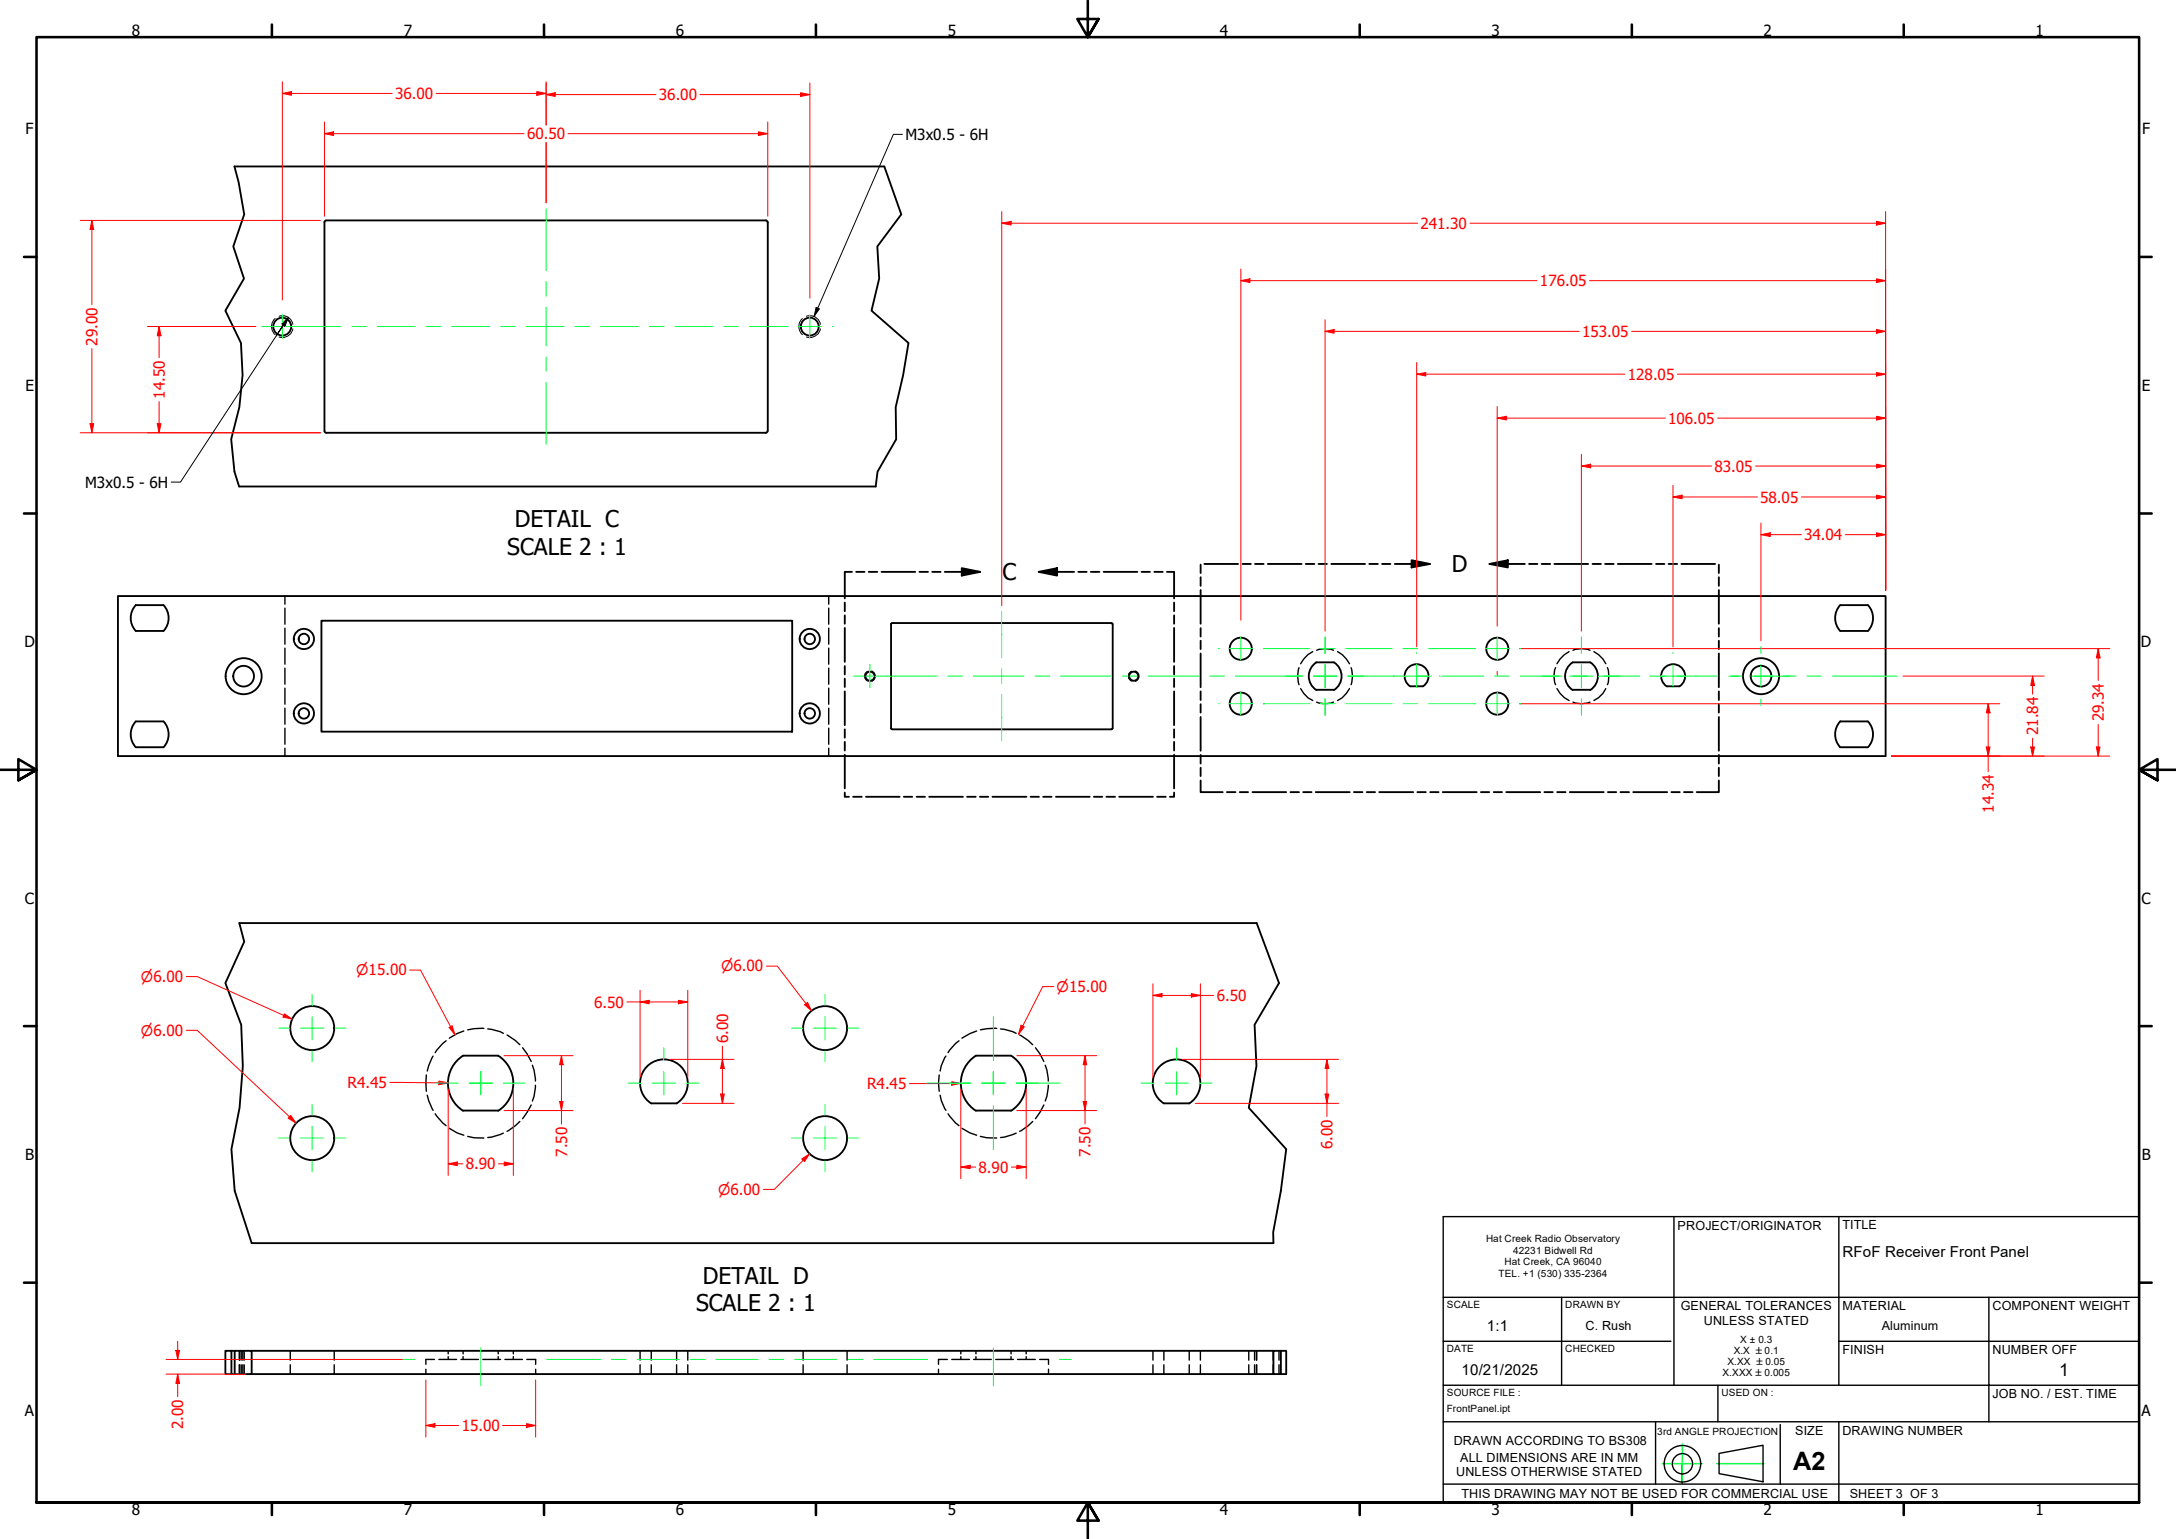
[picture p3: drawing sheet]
<svg xmlns="http://www.w3.org/2000/svg" width="594mm" height="420mm" viewBox="0 0 594 420" stroke-linecap="round" stroke-linejoin="round" font-family="sans-serif">
<!-- layer: Hidden (ANSI) -->
<g fill="none" stroke="#000" stroke-width=".38">
<path d="M77.8 162.7v2.3M77.8 166v4.4M77.8 171.5v4.4M77.8 177v4.3M226.3 162.7v2.3M226.3 166v4.4M226.3 171.5v4.4M226.3 177v4.3M358.4 177.9l-1.3 .8-1.2 1.2-.8 1.3M359.5 177.5a6.1 6.1 0 0 1 4.5 0M365.2 177.9l1.3 .8 1.1 1.2 .8 1.3M428.4 177.9l-1.3 .8-1.2 1.2-.8 1.3"/>
<path d="M429.5 177.5a6.3 6.3 0 0 1 4.6 0M435.2 177.9l1.2 .8 1.2 1.2 .8 1.3M77.8 182.4v4.4M77.8 187.9v4.4M77.8 193.3v4.4M77.8 198.8v4.4M226.3 182.4v4.4M226.3 187.9v4.4M226.3 193.3v4.4M226.3 198.8v4.4M354.6 182.3a7.2 7.2 0 0 0 0 4.6M355.1 188l.8 1.3 1.2 1.2 1.3 .7"/>
<path d="M359.5 191.7a6.1 6.1 0 0 0 4.5 0M368.4 188l-.8 1.3-1.1 1.2-1.3 .7M368.9 182.3a7.2 7.2 0 0 1 0 4.6M424.7 182.3a6.3 6.3 0 0 0 0 4.6M425.1 188l.8 1.3 1.2 1.2 1.3 .7M429.5 191.7a6.3 6.3 0 0 0 4.6 0M438.4 188l-.8 1.3-1.2 1.2-1.2 .7M438.8 182.3a7.2 7.2 0 0 1 0 4.6M77.8 204.3v2.1M226.3 204.3v2.1M116.4 293.5v4.4M116.6 299l.4 1.5 1.2 2.6"/>
<path d="M118.2 288.3l-1.2 2.6-.4 1.5M121.8 284.1l-1 .8-2 2.5M126.6 281.5l-1.8 .7-2.1 1.2M132.1 280.8h-2.7l-1.7 .4M133.2 280.9l3.4 .8 .8 .4M138.4 282.6l2.3 1.5 1.2 1.1M142.7 286l1.2 1.7 1.1 2.1M145.4 290.8l.4 1.3 .4 3M146.2 296.3l-.4 3-.4 1.3M256.4 293.5l-.2 2.2 .2 2.2M256.7 299l.3 1.5 1.3 2.6M258.3 288.3l-1.3 2.6-.3 1.5"/>
<path d="M261.8 284.1l-.9 .8-2.1 2.5M266.6 281.5l-1.8 .7-2.2 1.2M272.1 280.8h-2.7l-1.7 .4M273.2 280.9l3.3 .8 .9 .4M278.4 282.6l2.3 1.5 1.2 1.1M282.7 286l1.2 1.7 1.1 2.1M285.4 290.8l.4 1.3 .4 3M286.2 296.3l-.4 3-.4 1.3M118.8 304.1l2 2.5 1 .7M122.7 308l2.1 1.3 1.8 .6M127.7 310.2l1.7 .4 2.7 .1M137.4 309.4l-3.2 1-1 .2"/>
<path d="M141.9 306.2l-1.2 1.1-2.3 1.5M145 301.7l-2.3 3.7M258.8 304.1l2.1 2.5 .9 .7M262.6 308l2.2 1.3 1.8 .6M267.7 310.2l1.7 .4 2.7 .1M277.4 309.4l-3.1 1-1.1 .2M281.9 306.2l-1.2 1.1-2.3 1.5M285 301.7l-1.1 2-1.2 1.7M65.3 368.8v2.5M65.3 372.6v2.5M65.4 368.8v2.5M65.4 372.6v2.5"/>
<path d="M65.8 368.8v2.5M65.8 372.6v2.5M66.3 368.8v2.5M66.3 372.6v2.5M66.7 368.8v2.5M66.7 372.6v2.5M79.2 368.8v2.5M79.2 372.6v2.5M91.2 368.8v2.5M91.2 372.6v2.5M116.3 373.8v1.3M118.6 371.1h-2.3v1.4"/>
<path d="M119.8 371.1h4.9M122.4 368.8v.8M122.4 370.4v.7M125.9 371.1h4.7M126.4 368.8v.8M126.4 370.4v.7M131.8 371.1h4.9M136 368.8v.8M136 370.4v.7M137.9 371.1h4.7M140.1 368.8v.8M140.1 370.4v.7"/>
<path d="M143.8 371.1h2.4v1.4M146.2 373.8v1.3M174.8 368.8v2.5M174.8 372.6v2.5M177.8 368.8v2.5M177.8 372.6v2.5M184.7 368.8v2.5M184.7 372.6v2.5M187.8 368.8v2.5M187.8 372.6v2.5M219.3 368.8v2.5M219.3 372.6v2.5"/>
<path d="M231.3 368.8v2.5M231.3 372.6v2.5M256.2 373.8v1.3M258.6 371.1h-2.4v1.4M259.8 371.1h4.9M262.3 368.8v.8M262.3 370.4v.7M265.8 371.1h4.8M266.4 368.8v.8M266.4 370.4v.7M271.8 371.1h4.9M276 368.8v.8"/>
<path d="M276 370.4v.7M277.8 371.1h4.8M280.2 368.8v.8M280.2 370.4v.7M283.8 371.1h2.5v1.4M286.3 373.8v1.3M314.8 368.8v2.5M314.8 372.6v2.5M317.8 368.8v2.5M317.8 372.6v2.5M324.7 368.8v2.5M324.7 372.6v2.5"/>
<path d="M327.7 368.8v2.5M327.7 372.6v2.5M340.9 368.8v2.5M340.9 372.6v2.5M342.5 368.8v2.5M342.5 372.6v2.5M343 368.8v2.5M343 372.6v2.5M343.1 368.8v2.5M343.1 372.6v2.5M347.6 368.8v2.5M347.6 372.6v2.5"/>
<path d="M349.2 368.8v2.5M349.2 372.6v2.5"/>
</g>
<!-- layer: Hidden Narrow (ANSI) -->
<path d="M75.1 87a2.87 2.87 0 0 0 0 4.4M76.2 86.3a2.76 2.76 0 0 1 3.7 2.3M79.9 89.8a2.85 2.85 0 0 1-3.7 2.2M219.1 87a2.87 2.87 0 0 0 0 4.4M220.2 86.3a2.84 2.84 0 0 1 3.8 2.3M224 89.8a2.94 2.94 0 0 1-3.8 2.2M237 183.2a1.43 1.43 0 0 0-1 1.4 1.43 1.43 0 0 0 1 1.4M238 183.2a1.52 1.52 0 0 1 1 1.4 1.52 1.52 0 0 1-1 1.4M309.1 183.2a1.43 1.43 0 0 0-1.1 1.4 1.43 1.43 0 0 0 1.1 1.4M309.9 183.2a1.49 1.49 0 0 1 1.1 1.4 1.49 1.49 0 0 1-1.1 1.4" fill="none" stroke="#000" stroke-width=".27"/>
<!-- layer: Visible (ANSI) -->
<g fill="none" stroke="#000" stroke-width=".51">
<path d="M64 45.4h177.4M88.6 60.6v57.1l.2 .4 120.3 .1M209.1 60.2l.4 .5M209.1 60.2h-120l-.5 .5M209.6 60.6v57M209.6 117.7l-.5 .5M65.3 132.8h173.8M32.2 162.7h482.6v43.7h-482.6zM44.6 165.2h-7.5a5.2 5.2 0 0 0 0 7.1h7.5M44.6 165.2a5.2 5.2 0 0 1 0 7.1M87.8 169.5h128.5v30.2h-128.5zM243.5 170.2l-.2 .2v28.5"/>
<path d="M243.5 170.1h60M303.5 170.2l.2 .2M303.8 170.3v28.6M509.9 165.2h-7.5a5.2 5.2 0 0 0 0 7.1h7.5M510 165.2a5.2 5.2 0 0 1 0 7.1M37.1 197h7.5M37.1 196.9a5.2 5.2 0 0 0 0 7.1h7.5M44.6 196.9a5.2 5.2 0 0 1 0 7.1M243.3 198.8l.2 .3M243.5 199.1h60M303.7 198.8l-.2 .3M359.3 188.3h4.9"/>
<path d="M359.4 188.4a4.5 4.5 0 0 1 0-7.6h4.8a4.5 4.5 0 0 1 0 7.6M384.6 182.2a3.3 3.3 0 0 1 4.8 .4 3.3 3.3 0 0 1-.9 4.8h-3.5a3.3 3.3 0 0 1-.4-5.2zM429.4 188.4a4.5 4.5 0 0 1 0-7.6h4.7a4.5 4.5 0 0 1 .1 7.6M429.4 188.3h4.7M458.5 187.4h-3.5a3.3 3.3 0 0 1-.7-4.9 3.3 3.3 0 0 1 5 0 3.3 3.3 0 0 1-.8 4.9M502.4 197h7.5M502.4 196.9a5.2 5.2 0 0 0 0 7.1h7.5M510 196.9a5.2 5.2 0 0 1 0 7.1M65.3 252h277.8M126.4 303.2a8.9 8.9 0 0 1 0-15h9.6a8.9 8.9 0 0 1 0 15M126.4 303.2h9.6M177.8 301.2a6.5 6.5 0 0 1-1.5-9.7 6.5 6.5 0 0 1 9.9 0 6.5 6.5 0 0 1-1.5 9.7"/>
<path d="M177.8 301.2h6.9M266.4 303.2a8.9 8.9 0 0 1 0-15h9.6a8.9 8.9 0 0 1 0 15M266.4 303.2h9.6M317.7 301.2a6.5 6.5 0 0 1-1.4-9.7 6.5 6.5 0 0 1 9.8 0 6.5 6.5 0 0 1-1.4 9.7M317.8 301.2h6.9M68.7 339.4h279M68.7 375.1h279M68.7 368.8h279"/>
<circle cx="77.1" cy="89.2" r="2.44"/>
<circle cx="221.1" cy="89.2" r="2.44"/>
<circle cx="83" cy="174.4" r="1.43"/>
<circle cx="83" cy="174.4" r="2.76"/>
<circle cx="221.1" cy="174.4" r="1.43"/>
<circle cx="221.1" cy="174.4" r="2.76"/>
<circle cx="338.7" cy="177.1" r="3"/>
<circle cx="408.8" cy="177.1" r="3"/>
<circle cx="66.5" cy="184.6" r="2.83"/>
<circle cx="66.5" cy="184.6" r="4.9"/>
<circle cx="83" cy="194.8" r="1.43"/>
<circle cx="83" cy="194.8" r="2.76"/>
<circle cx="221.1" cy="194.8" r="1.43"/>
<circle cx="221.1" cy="194.8" r="2.76"/>
<circle cx="237.5" cy="184.6" r="1.24"/>
<circle cx="309.5" cy="184.6" r="1.24"/>
<circle cx="338.7" cy="192.1" r="3"/>
<circle cx="408.8" cy="192.1" r="3"/>
<circle cx="480.8" cy="184.6" r="2.83"/>
<circle cx="480.8" cy="184.6" r="4.9"/>
<circle cx="85.2" cy="280.7" r="6"/>
<circle cx="225.3" cy="280.7" r="6"/>
<circle cx="85.2" cy="310.7" r="6"/>
<circle cx="225.3" cy="310.7" r="6"/>
</g>
<!-- layer: Break Line (ANSI) -->
<path d="M64 45.4l1.2 4.4 1.5 8.7-3 8.8 2.9 8.8-5.1 8.7 4.3 8.8 .4 8.8-.9 8.8-2.2 8.7 .9 8.9 1.3 4M241.4 45.4l4.7 13.1-6.6 8.8 .5 8.8-2.1 8.7 10.1 8.8-1.4 8.8-2.1 8.8 .2 8.7-5.1 8.9-.5 4M65.3 252l1.4 5.1-5.2 11.3 4.3 11.4 .5 11.3-.9 11.3-2.2 11.3 .9 11.4 4.6 14.3M343.1 252l6.1 16.4-6.7 11.4 .5 11.3-2.1 11.3 10.3 11.3-1.5 11.4-2.1 11.3 .1 3M63.2 375.1h-1.7v-6.3h1.7v6.3h.9M63.2 368.8h.9M64.1 368.8h4.6v6.3h-4.6zM349.7 368.8h1.5v6.3h-1.5zM349.7 368.8h-2v6.3h2" fill="none" stroke="#000" stroke-width=".51"/>
<!-- layer: Detail Boundary (ANSI) -->
<g fill="none" stroke="#000" stroke-width=".51">
<path d="M232.6 156.1h-2v7.3M233.7 156.1h2.3M237.2 156.1h2.3M240.7 156.1h9.2M251 156.1h2.4M254.5 156.1h2.3M257.9 156.1h9.7M262.6 155.1l5 1-5 1zM283.6 156.1l5-1v2zM283.6 156.1h9.6M294.4 156.1h2.3M297.8 156.1h2.4"/>
<path d="M301.3 156.1h9.2M311.7 156.1h2.2M315.2 156.1h2.2M318.6 156.1h1.9v7.3M327.8 154.2v2.2M327.8 157.6v2.3M328.8 154h9.2M339.2 154h2.3M342.6 154h2.4M346.1 154h9.2M356.5 154h2.3M360 154h2.3"/>
<path d="M363.5 154h9.2M373.8 154h2.4M377.3 154h2.3M380.8 154h9.6M385.4 153l5 1-5 .9zM406.7 154l5-1v1.9zM406.7 154h9.6M417.4 154h2.3M420.9 154h2.3M424.4 154h9.2M434.8 154h2.3M438.2 154h2.4"/>
<path d="M441.7 154h9.2M452.1 154h2.3M455.5 154h2.4M459 154h9.2M469.3 154.2v2.2M469.3 157.6v2.3M230.6 164.5v2.4M230.6 168v2.3M230.6 171.4v9.3M320.5 164.5v2.4M320.5 168v2.3M320.5 171.4v9.3"/>
<path d="M327.8 161.1v9.2M327.8 171.5v2.3M327.8 174.9v2.3M327.8 178.4v9.2M469.3 161.1v9.2M469.3 171.5v2.3M469.3 174.9v2.3M469.3 178.4v9.2M230.6 181.8v2.3M230.6 185.3v2.3M230.6 188.8v9.2M230.6 199.1v2.3"/>
<path d="M320.5 181.8v2.3M320.5 185.3v2.3M320.5 188.8v9.2M320.5 199.1v2.3M327.8 188.8v2.3M327.8 192.3v2.2M327.8 195.7v9.3M469.3 188.8v2.3M469.3 192.3v2.2M469.3 195.7v9.3M230.6 216.4v1.1h1.2M230.6 202.5v2.4"/>
<path d="M230.6 206v9.2M232.9 217.5h2.4M236.4 217.5h9.2M246.8 217.5h2.2M250.3 217.5h2.2M253.7 217.5h9.2M264 217.5h2.4M267.5 217.5h2.3M271 217.5h9.2M281.4 217.5h2.3M284.8 217.5h2.3M288.3 217.5h9.2"/>
<path d="M298.6 217.5h2.3M302.1 217.5h2.3M305.6 217.5h9.2M315.9 217.5h2.4M320.5 216.4v1.1h-1.1M320.5 202.5v2.4M320.5 206v9.2M327.8 213.1v3.2h6M327.8 206.1v2.3M327.8 209.6v2.3M335 216.3h2.3M338.5 216.3h2.2"/>
<path d="M341.9 216.3h9.3M352.3 216.3h2.3M355.8 216.3h2.3M359.2 216.3h9.3M369.6 216.3h2.4M373.1 216.3h2.3M376.6 216.3h9.2M387 216.3h2.3M390.5 216.3h2.2M393.9 216.3h9.3M404.3 216.3h2.3M407.8 216.3h2.3"/>
<path d="M411.2 216.3h9.3M421.6 216.3h2.3M425.1 216.3h2.3M428.6 216.3h9.2M439 216.3h2.3M442.4 216.3h2.4M445.9 216.3h9.3M456.3 216.3h2.3M459.7 216.3h2.4M469.3 213.1v3.2h-6.1M469.3 206.1v2.3M469.3 209.6v2.3"/>
</g>
<path d="M262.6 155.1l5 1-5 1zM283.6 156.1l5-1v2zM385.4 153l5 1-5 .9zM406.7 154l5-1v1.9z" fill="#000"/>
<!-- layer: Border (ANSI) -->
<g fill="none" stroke="#000" stroke-width=".7">
<path d="M74.2 6.7v3.4M148.5 6.7v3.4M222.8 6.7v3.4M297 .2v9.9l-2.9-4.9h5.8l-2.9 4.9 2.9-4.9M371.2 6.7v3.4M445.5 6.7v3.4M519.7 6.7v3.4M6.5 70.1h3.5M584 70.1h3.4M6.5 140.2h3.5M584 140.2h3.4M0 210.2h10l-5-3v5.8l5-2.8-5 2.8"/>
<path d="M594 210.2h-10l5-3v5.8l-5-2.8 5 2.8M6.5 280.1h3.5M584 280.1h3.4M6.5 350.2h3.5M584 350.2h3.4M10 410.2v-400.1h574v400.1h-574h574M74.2 410.2v3.4M148.5 410.2v3.4M222.8 410.2v3.4M299.9 415.1l-2.9-4.9 2.9 4.9h-5.8l2.9-4.9v10M371.2 410.2v3.4M445.5 410.2v3.4"/>
<path d="M519.7 410.2v3.4"/>
</g>
<!-- layer: Sketch Geometry(Design Office) -->
<g fill="none" stroke="#000" stroke-width=".38">
<path d="M394 332.1h190v78.1h-190zM457 332.1v46.1M502 332.1v46.1M394 354.2h190M426.3 354.2v24M543 354.2v24h41M394 366.2h62.2M394 378.2h108M469 378.2v10M502 366.2h82M502 378.2h41v10M394 388.2h190"/>
<path d="M452 388.2v17M459.3 399.6v5.3M469.3 396.8l12-2.2v9.9l-12-2.2zM486 388.9v16.3M502 388.2v22M394 405.2h190"/>
<circle cx="459.3" cy="399.6" r="5"/>
<circle cx="459.3" cy="399.6" r="2.76"/>
</g>
<path d="M453.8 399.6h10.9M459.3 394.2v10.7M468.7 399.6h12.8" fill="none" stroke="#0f0" stroke-width=".38"/>
<!-- layer: Dimension (ANSI) -->
<path d="M542.8 203.9v2.5" fill="none" stroke="#f00" stroke-width=".27"/>
<path d="M542.3 203.9h1l-.5 2.5z" fill="#f00"/>
<path d="M542.8 192.1v2.5M542.3 203.9h1l-.5 2.5z" fill="none" stroke="#f00" stroke-width=".27"/>
<path d="M542.8 192.1l.5 2.5h-1z" fill="#f00"/>
<path d="M414.9 192.1h16.8M431.9 192.1h48.8M480.9 192.1h65.1M542.8 192.1l.5 2.5h-1zM542.8 194.6v9.3M516.4 206.4h29.6M542.8 206.4v4.3M572.8 203.9v2.5" fill="none" stroke="#f00" stroke-width=".27"/>
<path d="M572.3 203.9h1l-.5 2.5z" fill="#f00"/>
<path d="M572.8 177.1v2.5M572.3 203.9h1l-.5 2.5z" fill="none" stroke="#f00" stroke-width=".27"/>
<path d="M572.8 177.1l.5 2.5h-1z" fill="#f00"/>
<path d="M414.9 177.1h16.8M431.9 177.1h48.8M480.9 177.1h95.1M572.8 177.1l.5 2.5h-1zM572.8 179.6v6.2M572.8 197.8v6.1M516.4 206.4h59.6M554.9 203.9v2.5" fill="none" stroke="#f00" stroke-width=".27"/>
<!-- layer: Center Mark (ANSI) -->
<g fill="none" stroke="#00ff40" stroke-width=".27">
<path d="M338.8 173.9v6.4M361.8 173.9v4.5M386.8 178.2v.2M408.7 173.9v6.4M431.7 173.9v4.5M456.8 178.2v.2M480.8 176.5v1.9M338.8 189v6.3M361.8 181.4v6.3M361.8 190.8v4.5M380.4 184.6h.2M383.6 184.6h6.4"/>
<path d="M386.8 181.4v6.3M392.9 184.6h.3M408.7 189v6.3M421.1 184.6h4.5M428.6 184.6h6.3M431.7 181.4v6.3M431.7 190.8v4.5M438 184.6h4.4M450.3 184.6h.3M453.6 184.6h6.3M456.8 181.4v6.3M462.9 184.6h.3"/>
<path d="M472.7 184.6h1.9M477.6 184.6h6.3M480.8 181.4v6.3M480.8 190.8v1.8M486.9 184.6h1.9"/>
</g>
<!-- layer: Centerline (ANSI) -->
<g fill="none" stroke="#00ff40" stroke-width=".27">
<path d="M332.6 177.1h.1M335.6 177.1h6.3M344.9 177.1h.1M344.9 177.1h12.6M360.5 177.1h4M367.5 177.1h12.5M383 177.1h4M390 177.1h12.6M402.6 177.1h.1M405.6 177.1h6.3M414.9 177.1h.1M332.6 192.1h.1"/>
<path d="M335.6 192.1h6.3M344.9 192.1h.1M344.9 192.1h12.6M351.1 184.6h4.5M358.6 184.6h6.3M360.5 192.1h4M367.5 192.1h12.5M367.9 184.6h15.9M383 192.1h4M386.8 184.6h4M390 192.1h12.6M393.8 184.6h11.3"/>
<path d="M402.6 192.1h.1M405.6 192.1h6.3M408.1 184.6h4M414.9 192.1h.1M415 184.6h11.4M429.4 184.6h4M436.4 184.6h11.3M450.7 184.6h4M457.7 184.6h11.3M472 184.6h4M479 184.6h11.3M493.3 184.6h4"/>
<path d="M500.3 184.6h17.7"/>
</g>
<!-- layer: Dimension (ANSI) -->
<path d="M554.4 203.9h1l-.5 2.5z" fill="#f00"/>
<path d="M554.9 184.6v2.5M554.4 203.9h1l-.5 2.5z" fill="none" stroke="#f00" stroke-width=".27"/>
<path d="M554.9 184.6l.5 2.5h-1z" fill="#f00"/>
<path d="M512.3 146h2.5M519.6 184.6h38.5M554.9 184.6l.5 2.5h-1zM554.9 187.1v2.4M516.4 206.4h41.7M554.9 201.5v2.4" fill="none" stroke="#f00" stroke-width=".27"/>
<path d="M512.3 145.5l2.5 .5-2.5 .5z" fill="#f00"/>
<path d="M480.8 146h2.5M512.3 145.5l2.5 .5-2.5 .5z" fill="none" stroke="#f00" stroke-width=".27"/>
<path d="M480.8 146l2.5-.5v1z" fill="#f00"/>
<path d="M512.3 135.7h2.5M480.8 146l2.5-.5v1zM480.8 142.8v32.1M483.3 146h8.5M503.8 146h8.5M514.8 142.8v18.3" fill="none" stroke="#f00" stroke-width=".27"/>
<path d="M512.3 135.2l2.5 .5-2.5 .5z" fill="#f00"/>
<path d="M456.8 135.7h2.4M512.3 135.2l2.5 .5-2.5 .5z" fill="none" stroke="#f00" stroke-width=".27"/>
<path d="M456.8 135.7l2.4-.5v1z" fill="#f00"/>
<path d="M456.8 135.7l2.4-.5v1zM456.8 132.5v44.1M459.2 135.7h20.6M491.8 135.7h20.5M512.3 127.2h2.5M514.8 132.5v28.6" fill="none" stroke="#f00" stroke-width=".27"/>
<path d="M512.3 126.7l2.5 .5-2.5 .5z" fill="#f00"/>
<path d="M431.7 127.2h2.6M512.3 126.7l2.5 .5-2.5 .5z" fill="none" stroke="#f00" stroke-width=".27"/>
<path d="M431.7 127.2l2.6-.5v1z" fill="#f00"/>
<path d="M512.3 114.2h2.5M431.7 127.2l2.6-.5v1zM431.7 124.1v48.2M434.3 127.2h33M479.3 127.2h33M514.8 124.1v37" fill="none" stroke="#f00" stroke-width=".27"/>
<path d="M512.3 113.6l2.5 .6-2.5 .5z" fill="#f00"/>
<path d="M408.7 114.2h2.6M512.3 113.6l2.5 .6-2.5 .5z" fill="none" stroke="#f00" stroke-width=".27"/>
<path d="M408.7 114.2l2.6-.6v1.1z" fill="#f00"/>
<path d="M408.7 114.2l2.6-.6v1.1zM408.7 111v59.9M411.3 114.2h43.4M468.9 114.2h43.4M512.3 102.2h2.5M514.8 111v50.1M408.7 183.3v1" fill="none" stroke="#f00" stroke-width=".27"/>
<path d="M512.3 101.7l2.5 .5-2.5 .5z" fill="#f00"/>
<path d="M386.8 102.2h2.5M512.3 101.7l2.5 .5-2.5 .5z" fill="none" stroke="#f00" stroke-width=".27"/>
<path d="M386.8 102.2l2.5-.5v1z" fill="#f00"/>
<path d="M386.8 99v77.6M512.3 90.5h2.5M514.8 99v62.1M386.8 102.2l2.5-.5v1zM389.3 102.2h54.3M458 102.2h54.3" fill="none" stroke="#f00" stroke-width=".27"/>
<path d="M512.3 90l2.5 .5-2.5 .5z" fill="#f00"/>
<path d="M361.8 90.5h2.4M512.3 90l2.5 .5-2.5 .5z" fill="none" stroke="#f00" stroke-width=".27"/>
<path d="M361.8 90.5l2.4-.5v1z" fill="#f00"/>
<path d="M512.3 76.6h2.5M361.8 90.5l2.4-.5v1zM361.8 87.3v85M364.2 90.5h67M445.5 90.5h66.8M514.8 87.3v73.8" fill="none" stroke="#f00" stroke-width=".27"/>
<path d="M512.3 76.1l2.5 .5-2.5 .5z" fill="#f00"/>
<path d="M338.8 76.6h2.4M512.3 76.1l2.5 .5-2.5 .5z" fill="none" stroke="#f00" stroke-width=".27"/>
<path d="M338.8 76.6l2.4-.5v1z" fill="#f00"/>
<path d="M338.8 76.6l2.4-.5v1zM338.8 73.4v95.9M341.2 76.6h78.4M434 76.6h78.3M514.8 73.4v87.7M77.5 277.2l2.3 1" fill="none" stroke="#f00" stroke-width=".27"/>
<path d="M77.7 276.8l2.1 1.4-2.5-.5z" fill="#f00"/>
<path d="M50.9 266.6h2.9l23.7 10.6M77.7 276.8l2.1 1.4-2.5-.5zM79.1 304.9l1.7 1.7" fill="none" stroke="#f00" stroke-width=".27"/>
<path d="M79.4 304.5l1.4 2.1-2.1-1.3z" fill="#f00"/>
<path d="M50.9 281.3h2.9l25.3 23.6M362.3 298.7v2.5M79.4 304.5l1.4 2.1-2.1-1.3z" fill="none" stroke="#f00" stroke-width=".27"/>
<path d="M361.8 298.7h1l-.5 2.5z" fill="#f00"/>
<path d="M361.8 298.7h1l-.5 2.5zM362.3 289.2v2.5" fill="none" stroke="#f00" stroke-width=".27"/>
<path d="M362.3 289.2l.5 2.5h-1z" fill="#f00"/>
<path d="M325.2 271.8h2.5M322.8 289.2h42.6M362.3 289.2l.5 2.5h-1zM362.3 291.7v7M326.3 301.2h39.1M362.3 301.2v3.6" fill="none" stroke="#f00" stroke-width=".27"/>
<path d="M325.2 271.3l2.5 .5-2.5 .4z" fill="#f00"/>
<path d="M314.8 271.8h2.4M325.2 271.3l2.5 .5-2.5 .4z" fill="none" stroke="#f00" stroke-width=".27"/>
<path d="M314.8 271.8l2.4-.5v.9z" fill="#f00"/>
<path d="M314.8 271.8l2.4-.5v.9zM314.8 268.6v25.5M317.2 271.8h8M327.7 271.8h3.6M327.7 268.6v25.5M277.6 318.6h2.6" fill="none" stroke="#f00" stroke-width=".27"/>
<path d="M277.6 318.1l2.6 .5-2.6 .5z" fill="#f00"/>
<path d="M262.3 318.6h2.6M277.6 318.1l2.6 .5-2.6 .5z" fill="none" stroke="#f00" stroke-width=".27"/>
<path d="M262.3 318.6l2.6-.5v1z" fill="#f00"/>
<path d="M262.3 297.3v24.5M280.2 297.3v24.5M262.3 318.6l2.6-.5v1zM264.9 318.6h1.5M276.1 318.6h1.5M296.2 300.7v2.5" fill="none" stroke="#f00" stroke-width=".27"/>
<path d="M295.7 300.7h1l-.5 2.5z" fill="#f00"/>
<path d="M296.2 288.2v2.5M295.7 300.7h1l-.5 2.5z" fill="none" stroke="#f00" stroke-width=".27"/>
<path d="M296.2 288.2l.5 2.5h-1z" fill="#f00"/>
<path d="M262.3 295.8h-2.5M277.6 288.2h21.8M296.2 288.2l.5 2.5h-1zM296.2 290.7v10M277.6 303.2h21.8M296.2 303.2v3.7" fill="none" stroke="#f00" stroke-width=".27"/>
<path d="M259.8 295.3l2.5 .5-2.5 .5z" fill="#f00"/>
<path d="M248.3 295.8h11.5M259.8 295.3l2.5 .5-2.5 .5zM279.2 280.1l-1.1 2.3" fill="none" stroke="#f00" stroke-width=".27"/>
<path d="M278.8 279.9l.9 .4-1.6 2.1z" fill="#f00"/>
<path d="M220 274l1.6 1.9M278.8 279.9l.9 .4-1.6 2.1zM287.7 269.3h-3l-5.5 10.8" fill="none" stroke="#f00" stroke-width=".27"/>
<path d="M219.6 274.3l.9-.6 1.1 2.2z" fill="#f00"/>
<path d="M209.2 263.8h3l7.8 10.2M219.6 274.3l.9-.6 1.1 2.2zM221 315l-1.7 1.8" fill="none" stroke="#f00" stroke-width=".27"/>
<path d="M218.9 316.4l2.1-1.4-1.4 2.1z" fill="#f00"/>
<path d="M197.2 289.2v2.5M218.9 316.4l2.1-1.4-1.4 2.1zM219.3 316.8l-7.9 7.9h-3" fill="none" stroke="#f00" stroke-width=".27"/>
<path d="M197.2 289.2l.5 2.5h-1z" fill="#f00"/>
<path d="M197.2 289.2l.5 2.5h-1zM197.2 298.7v2.5" fill="none" stroke="#f00" stroke-width=".27"/>
<path d="M196.7 298.7h1l-.5 2.5z" fill="#f00"/>
<path d="M174.8 273.5h2.4M182.8 289.2h17.6M196.7 298.7h1l-.5 2.5zM197.2 285.6v3.6M197.2 291.7v7M186.3 301.2h14.1" fill="none" stroke="#f00" stroke-width=".27"/>
<path d="M174.8 273.5l2.4-.4v.9z" fill="#f00"/>
<path d="M174.8 273.5l2.4-.4v.9zM185.2 273.5h2.6" fill="none" stroke="#f00" stroke-width=".27"/>
<path d="M185.2 273.1l2.6 .4-2.6 .5z" fill="#f00"/>
<path d="M171.1 273.5h3.7M174.8 270.4v23.7M177.2 273.5h8M185.2 273.1l2.6 .4-2.6 .5zM187.8 270.4v23.7M137.7 317.7h2.4" fill="none" stroke="#f00" stroke-width=".27"/>
<path d="M137.7 317.2l2.4 .5-2.4 .5z" fill="#f00"/>
<path d="M122.4 317.7h2.4M137.7 317.2l2.4 .5-2.4 .5z" fill="none" stroke="#f00" stroke-width=".27"/>
<path d="M122.4 317.7l2.4-.5v1z" fill="#f00"/>
<path d="M122.4 297.3v23.6M140.1 297.3v23.6M122.4 317.7l2.4-.5v1zM124.8 317.7h1.6M136.1 317.7h1.6M153.3 300.7v2.5" fill="none" stroke="#f00" stroke-width=".27"/>
<path d="M152.8 300.7h.9l-.4 2.5z" fill="#f00"/>
<path d="M153.3 288.2v2.5M152.8 300.7h.9l-.4 2.5z" fill="none" stroke="#f00" stroke-width=".27"/>
<path d="M153.3 288.2l.4 2.5h-.9z" fill="#f00"/>
<path d="M119.8 295.6h2.6M137.6 288.2h18.9M153.3 288.2l.4 2.5h-.9zM153.3 290.7v10M137.6 303.2h18.9M153.3 303.2v3.7" fill="none" stroke="#f00" stroke-width=".27"/>
<path d="M119.8 295.1l2.6 .5-2.6 .5z" fill="#f00"/>
<path d="M106.4 295.5l13.4 .1M119.8 295.1l2.6 .5-2.6 .5zM123 280.3l1.2 2.2" fill="none" stroke="#f00" stroke-width=".27"/>
<path d="M122.6 280.5l.8-.5 .8 2.5z" fill="#f00"/>
<path d="M111.8 264.8h3l8.2 15.5M122.6 280.5l.8-.5 .8 2.5zM48.5 375.1v2.6" fill="none" stroke="#f00" stroke-width=".27"/>
<!-- layer: Center Mark (ANSI) -->
<g fill="none" stroke="#00ff40" stroke-width=".27">
<path d="M85.2 271.5v3.1M85.2 277.5v6.4M225.2 271.5v3.1M225.2 277.5v6.4M271.2 277.5v12M76.1 280.7h3M82 280.7h6.4M85.2 286.9v3M91.4 280.7h3M119.2 295.7h5.9M131.3 292.5v3.2h-3.2h6.3h-3.1v3.2zM137.4 295.7h5.9"/>
<path d="M171.6 295.7h3.5M178.1 295.7h6.3M181.2 286v3.5M181.2 292.5v6.4M187.4 295.7h3.5M216.1 280.7h3M222.1 280.7h6.3M225.2 286.9v3M231.4 280.7h3M253 295.7h12M268 295.7h6.4M271.2 292.5v6.4"/>
<path d="M271.2 292.5v3.2h-3.2M274.4 295.7h-3.2v3.2M277.4 295.7h12M311.6 295.7h3.5M318.1 295.7h6.3M321.2 286v3.5M321.2 292.5v6.4M327.4 295.7h3.5M76.1 310.7h3M82 310.7h6.4M85.2 301.5v3M85.2 307.5v6.4"/>
<path d="M85.2 316.9v3M91.4 310.7h3M216.1 310.7h3M222.1 310.7h6.3M225.2 301.5v3M225.2 307.5v6.4M225.2 316.9v3M231.4 310.7h3M271.2 301.9v12"/>
</g>
<!-- layer: Dimension (ANSI) -->
<path d="M48.5 375.1l.5 2.6h-1z" fill="#f00"/>
<path d="M48.5 375.1l.5 2.6h-1zM48.5 368.7v2.4" fill="none" stroke="#f00" stroke-width=".27"/>
<path d="M48 368.7h1l-.5 2.4z" fill="#f00"/>
<path d="M45.3 375.1h21.8M45.3 371.1h64.7M48 368.7h1l-.5 2.4zM48.5 366.2v2.5M48.5 377.7v3.6M143.8 389.2h2.4" fill="none" stroke="#f00" stroke-width=".27"/>
<path d="M143.8 388.7l2.4 .5-2.4 .5z" fill="#f00"/>
<path d="M116.3 389.2h2.4M143.8 388.7l2.4 .5-2.4 .5z" fill="none" stroke="#f00" stroke-width=".27"/>
<path d="M116.3 389.2l2.4-.5v1z" fill="#f00"/>
<path d="M88.6 36.5h2.5M116.3 376.7v15.6M146.2 376.7v15.6M116.3 389.2l2.4-.5v1zM118.7 389.2h6.5M137.2 389.2h6.6" fill="none" stroke="#f00" stroke-width=".27"/>
<!-- layer: Centerline (ANSI) -->
<g fill="none" stroke="#00ff40" stroke-width=".27">
<path d="M149.1 57v16.9M149.1 76.9v4M71.4 89.1h21.6M96.1 89.1h3.9M103.1 89.1h10.2M116.3 89.1h4M123.3 89.1h10.4M136.7 89.1h4M143.6 89.1h10.4M149.1 83.9v10.5M149.1 97.5v3.9M157 89.1h4"/>
<path d="M164 89.1h10.3M177.3 89.1h4M184.3 89.1h10.3M197.6 89.1h4M204.6 89.1h10.3M214.9 89.1h.1M217.9 89.1h6.4M227.3 89.1h.1M149.1 104.4v16.9M110 371.1h3.2M131.3 368v10.3M149.2 371.1h14.8"/>
<path d="M166.9 371.1h4M173.9 371.1h11.6M188.5 371.1h4M195.5 371.1h11.5M210 371.1h4M217 371.1h11.5M231.5 371.1h4M238.5 371.1h14.7M271.2 368v10.3M289.2 371.1h3.2"/>
</g>
<!-- layer: Center Mark (ANSI) -->
<path d="M73.9 89.1h6.4M77.1 86v6.3M221.1 86v6.3" fill="none" stroke="#00ff40" stroke-width=".27"/>
<!-- layer: Dimension (ANSI) -->
<path d="M88.6 36.5l2.5-.5v1z" fill="#f00"/>
<path d="M88.6 36.5l2.5-.5v1zM207.1 36.5h2.5" fill="none" stroke="#f00" stroke-width=".27"/>
<path d="M207.1 36l2.5 .5-2.5 .5z" fill="#f00"/>
<path d="M88.6 33.3v25.7M91.1 36.5h52M146.6 25.5h2.5M155.1 36.5h52M207.1 36l2.5 .5-2.5 .5zM209.6 33.3v25.7" fill="none" stroke="#f00" stroke-width=".27"/>
<path d="M146.6 25l2.5 .5-2.5 .5z" fill="#f00"/>
<path d="M77.1 25.5h2.5M146.6 25l2.5 .5-2.5 .5z" fill="none" stroke="#f00" stroke-width=".27"/>
<path d="M77.1 25.5l2.5-.5v1z" fill="#f00"/>
<path d="M77.1 25.5l2.5-.5v1zM77.1 22.3v59.6M79.6 25.5h27.5M119.1 25.5h27.5M149.1 22.3v11.8M149.1 38.9v16.5M149.1 25.8h2.5" fill="none" stroke="#f00" stroke-width=".27"/>
<path d="M149.1 25.8l2.5-.5v1z" fill="#f00"/>
<path d="M149.1 25.8l2.5-.5v1zM218.6 25.8h2.5" fill="none" stroke="#f00" stroke-width=".27"/>
<path d="M218.6 25.3l2.5 .5-2.5 .5z" fill="#f00"/>
<path d="M149.1 22.6v11.5M149.1 38.9v16.5M151.6 25.8h27.5M191.1 25.8h27.5M218.6 25.3l2.5 .5-2.5 .5zM221.1 22.6v58.8M43.4 115.7v2.5" fill="none" stroke="#f00" stroke-width=".27"/>
<path d="M42.9 115.7h1l-.5 2.5z" fill="#f00"/>
<path d="M43.4 89.1v2.6M42.9 115.7h1l-.5 2.5z" fill="none" stroke="#f00" stroke-width=".27"/>
<path d="M43.4 89.1l.5 2.6h-1z" fill="#f00"/>
<path d="M40.3 89.1h29.5M43.4 89.1l.5 2.6h-1zM43.4 91.7v5.9M25.1 115.7v2.5M40.3 118.2h47.2M43.4 109.6v6.1" fill="none" stroke="#f00" stroke-width=".27"/>
<path d="M24.6 115.7h1l-.5 2.5z" fill="#f00"/>
<path d="M25.1 60.2v2.5M24.6 115.7h1l-.5 2.5z" fill="none" stroke="#f00" stroke-width=".27"/>
<path d="M25.1 60.2l.5 2.5h-1z" fill="#f00"/>
<path d="M21.9 60.2h65.6M25.1 60.2l.5 2.5h-1zM25.1 62.7v20.5M512.3 60.9h2.5M25.1 95.2v20.5M21.9 118.2h65.6" fill="none" stroke="#f00" stroke-width=".27"/>
<!-- layer: Symbol (ANSI) -->
<path d="M246.4 36.7h-2.5l-21.7 49.7M75.4 91.7l1.9-2.9-28 42.8h-2.6M77 88.4l1.7-1.7-.9 2.3zM78.7 86.7l-1.4 2.1M222.8 83.9l.9 .4-1.5 2.1z" fill="none" stroke="#000" stroke-width=".27"/>
<path d="M77 88.4l1.7-1.7-.9 2.3zM222.8 83.9l.9 .4-1.5 2.1z" fill="#000"/>
<!-- layer: Centerline (ANSI) -->
<g fill="none" stroke="#00ff40" stroke-width=".27">
<path d="M273.5 166.9v12.7M233.1 184.6h22.7M258.8 184.6h4M265.7 184.6h13.9M273.5 182.6v4M273.5 189.6v12.7M282.6 184.6h4M289.6 184.6h13.8M306.5 184.6h3.9M313.4 184.6h13.9M330.3 184.6h4M337.2 184.6h18.4"/>
<path d="M358.6 184.6h6.3M367.9 184.6h4.5"/>
</g>
<!-- layer: Center Mark (ANSI) -->
<path d="M237.5 181.4v6.3" fill="none" stroke="#00ff40" stroke-width=".27"/>
<!-- layer: Dimension (ANSI) -->
<path d="M512.3 60.4l2.5 .5-2.5 .5z" fill="#f00"/>
<path d="M273.5 60.9h2.5M512.3 60.4l2.5 .5-2.5 .5z" fill="none" stroke="#f00" stroke-width=".27"/>
<path d="M273.5 60.9l2.5-.5v1z" fill="#f00"/>
<path d="M273.5 57.8v107.5M514.8 57.8v103.3M273.5 60.9l2.5-.5v1zM276 60.9h111M401.3 60.9h111" fill="none" stroke="#f00" stroke-width=".27"/>
<text font-size="6.9" x="489.5" y="401.4">A2</text>
<g font-size="6.3">
<text x="140.6" y="144">DETAIL C</text>
<text x="138.5" y="151.5">SCALE 2 : 1</text>
<text x="273.7" y="158.4">C</text>
<text x="396.4" y="156.3">D</text>
<text x="191.9" y="350.5">DETAIL D</text>
<text x="190.1" y="358">SCALE 2 : 1</text>
</g>
<text font-size="4.8" x="562.2" y="375.6">1</text>
<g font-size="4.2">
<text x="36" y="9.8">8</text>
<text x="110.2" y="9.8">7</text>
<text x="184.5" y="9.8">6</text>
<text x="258.8" y="9.8">5</text>
<text x="333" y="9.8">4</text>
<text x="407.2" y="9.8">3</text>
<text x="481.5" y="9.8">2</text>
<text x="555.8" y="9.8">1</text>
<text x="7" y="36.7">F</text>
<text x="247.2" y="38.2">M3x0.5 - 6H</text>
<text x="584.8" y="36.7">F</text>
<text x="6.9" y="106.7">E</text>
<text x="584.8" y="106.7">E</text>
<text x="23.2" y="133.1">M3x0.5 - 6H</text>
<text x="6.7" y="176.7">D</text>
<text x="584.5" y="176.7">D</text>
<text x="6.8" y="246.7">C</text>
<text x="584.6" y="246.7">C</text>
<text x="6.9" y="316.7">B</text>
<text x="584.7" y="316.7">B</text>
<text x="6.8" y="386.7">A</text>
<text x="584.6" y="386.7">A</text>
<text x="36" y="413.6">8</text>
<text x="110.2" y="413.6">7</text>
<text x="184.5" y="413.6">6</text>
<text x="258.8" y="413.6">5</text>
<text x="333" y="413.6">4</text>
<text x="407.2" y="413.6">3</text>
<text x="481.5" y="413.6">2</text>
<text x="555.8" y="413.6">1</text>
</g>
<g font-size="4.2" fill="#f00">
<text x="107.9" y="27">36.00</text>
<text x="179.9" y="27.3">36.00</text>
<text x="143.9" y="38">60.50</text>
<text x="387.8" y="62.5">241.30</text>
<text x="420.4" y="78.1">176.05</text>
<text x="26.6" y="94.3" transform="rotate(-90 26.6 94.3)">29.00</text>
<text x="431.9" y="92">153.05</text>
<text x="444.4" y="103.7">128.05</text>
<text x="45" y="108.9" transform="rotate(-90 45 108.9)">14.50</text>
<text x="455.4" y="115.7">106.05</text>
<text x="468.1" y="128.8">83.05</text>
<text x="480.6" y="137.2">58.05</text>
<text x="492.6" y="147.5">34.04</text>
<text x="574.4" y="197" transform="rotate(-90 574.4 197)">29.34</text>
<text x="556.5" y="200.7" transform="rotate(-90 556.5 200.7)">21.84</text>
<text x="544.3" y="221.8" transform="rotate(-90 544.3 221.8)">14.34</text>
<text x="162.2" y="275.1">6.50</text>
<text x="332.2" y="273.3">6.50</text>
<text x="198.8" y="284.8" transform="rotate(-90 198.8 284.8)">6.00</text>
<text x="94.9" y="297">R4.45</text>
<text x="236.7" y="297.3">R4.45</text>
<text x="154.8" y="315.8" transform="rotate(-90 154.8 315.8)">7.50</text>
<text x="297.8" y="315.8" transform="rotate(-90 297.8 315.8)">7.50</text>
<text x="363.8" y="313.8" transform="rotate(-90 363.8 313.8)">6.00</text>
<text x="127.2" y="319.3">8.90</text>
<text x="267.1" y="320.1">8.90</text>
<text x="50" y="390.2" transform="rotate(-90 50 390.2)">2.00</text>
<text x="126" y="390.7">15.00</text>
</g>
<g font-size="4.1">
<text x="503" y="343.2">RFoF Receiver Front Panel</text>
<text x="406" y="363.4">1:1</text>
<text x="399" y="375.4">10/21/2025</text>
</g>
<g font-size="3.9" fill="#f00">
<text x="38.5" y="268.1">⌀6.00</text>
<text x="97.2" y="266.3">⌀15.00</text>
<text x="196.8" y="265.2">⌀6.00</text>
<text x="288.5" y="270.9">⌀15.00</text>
<text x="38.5" y="282.8">⌀6.00</text>
<text x="196" y="326.2">⌀6.00</text>
</g>
<g font-size="3.4">
<text x="458" y="335.7">PROJECT/ORIGINATOR</text>
<text x="503" y="335.6">TITLE</text>
<text x="458.9" y="357.7">GENERAL TOLERANCES</text>
<text x="503" y="357.7">MATERIAL</text>
<text x="544" y="357.7">COMPONENT WEIGHT</text>
<text x="432.9" y="363.1">C. Rush</text>
<text x="465.1" y="361.6">UNLESS STATED</text>
<text x="513.8" y="363.1">Aluminum</text>
<text x="503" y="369.7">FINISH</text>
<text x="544" y="369.7">NUMBER OFF</text>
<text x="544" y="381.7">JOB NO. / EST. TIME</text>
<text x="396.9" y="394.4">DRAWN ACCORDING TO BS308</text>
<text x="490.1" y="391.7">SIZE</text>
<text x="503" y="391.7">DRAWING NUMBER</text>
<text x="398.7" y="399.1">ALL DIMENSIONS ARE IN MM</text>
<text x="397.6" y="403">UNLESS OTHERWISE STATED</text>
<text x="399" y="408.9">THIS DRAWING MAY NOT BE USED FOR COMMERCIAL USE</text>
<text x="505" y="408.9">SHEET 3 OF 3</text>
</g>
<g font-size="2.7">
<text x="405.7" y="339.1">Hat Creek Radio Observatory</text>
<text x="410.7" y="345.5">Hat Creek, CA 96040</text>
<text x="413.1" y="342.3">42231 Bidwell Rd</text>
<text x="409.1" y="348.6">TEL. +1 (530) 335-2364</text>
<text x="395" y="357.2">SCALE</text>
<text x="427.4" y="357.2">DRAWN BY</text>
<text x="395" y="369.2">DATE</text>
<text x="427.4" y="369.2">CHECKED</text>
<text x="473.3" y="369.7">X.X ±0.1</text>
<text x="475.1" y="366.6">X ± 0.3</text>
<text x="470.3" y="375.6">X.XXX ±0.005</text>
<text x="471.6" y="372.7">X.XX ±0.05</text>
<text x="395" y="381.2">SOURCE FILE :</text>
<text x="470" y="381.2">USED ON :</text>
<text x="395" y="385.6">FrontPanel.ipt</text>
<text x="452.4" y="391.6">3rd ANGLE PROJECTION</text>
</g>
</svg>
